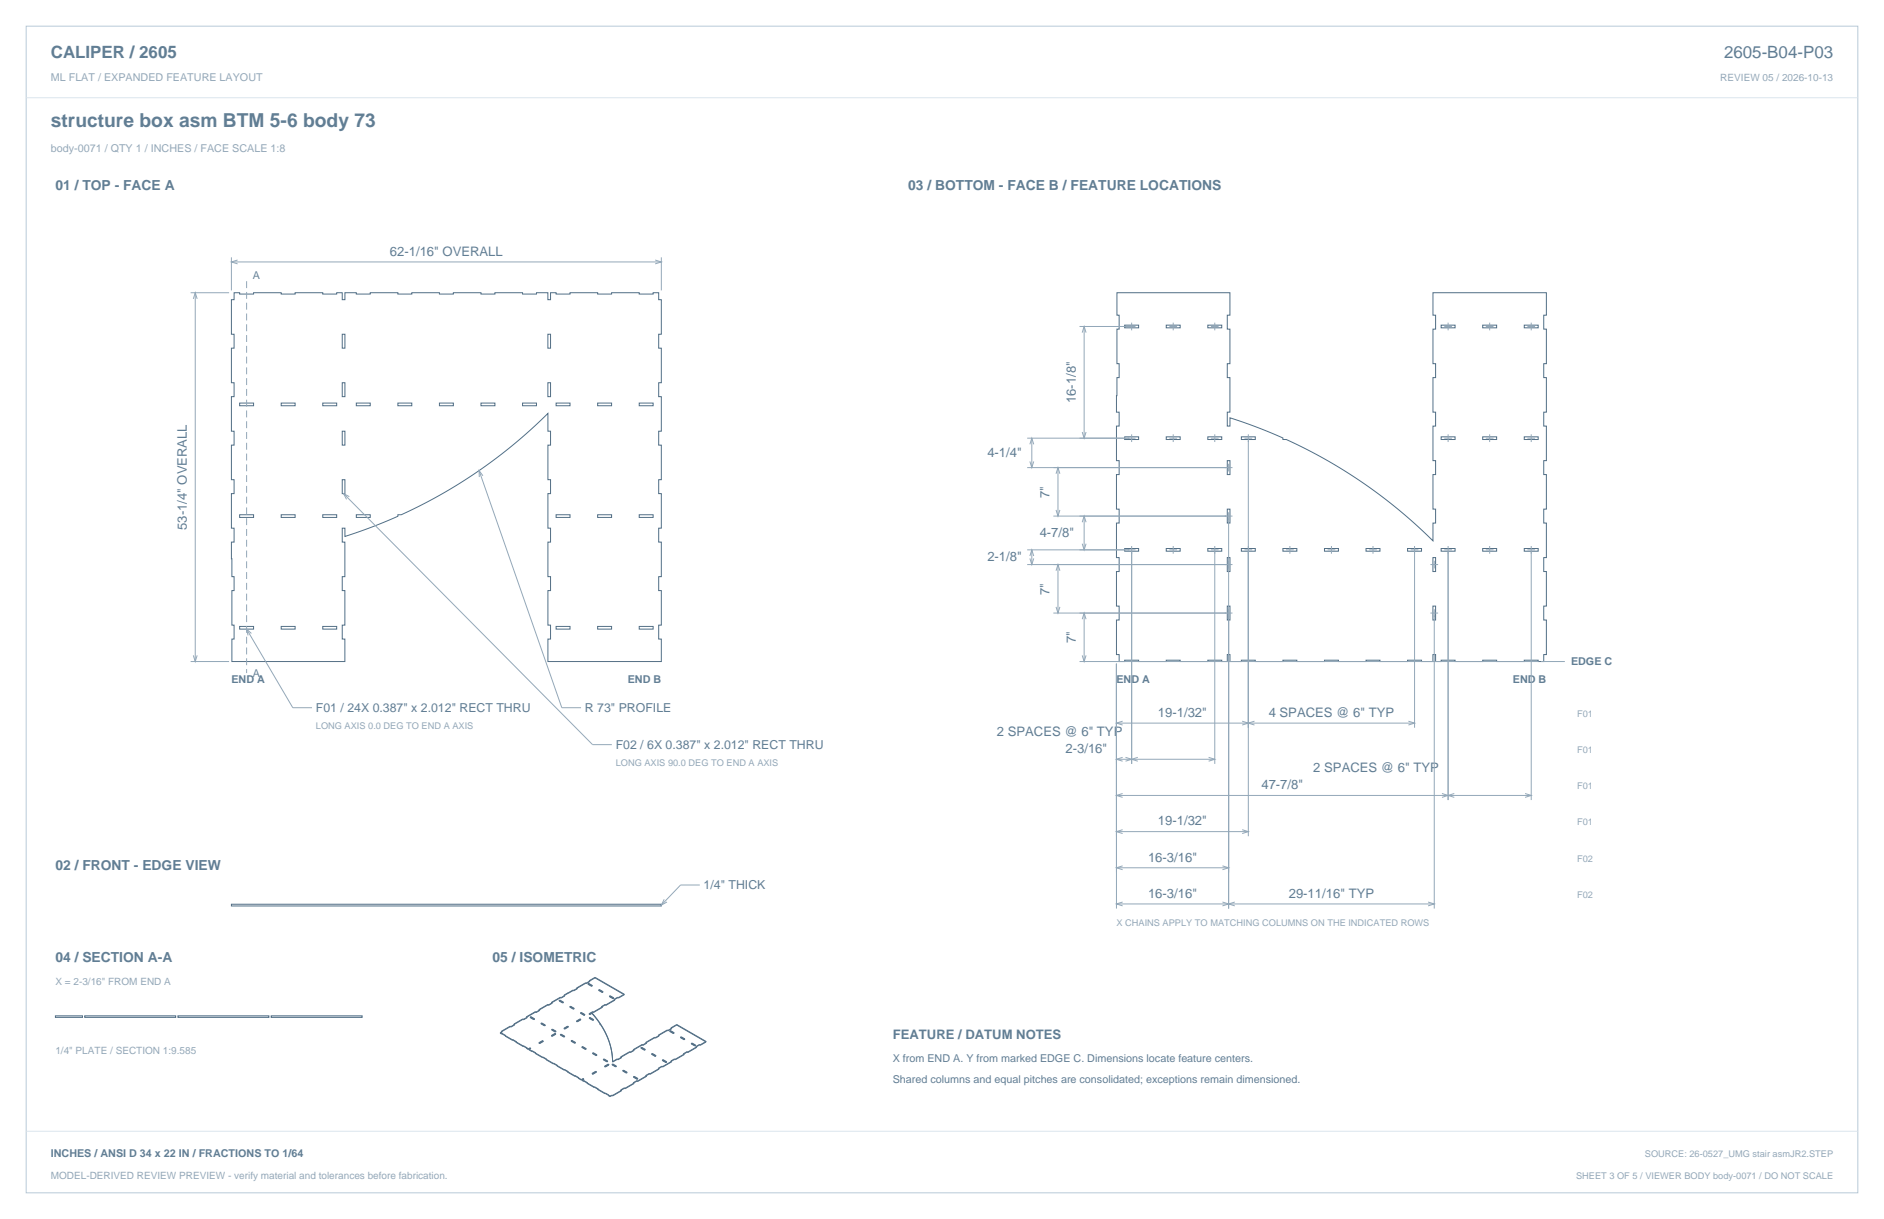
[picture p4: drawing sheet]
<svg xmlns="http://www.w3.org/2000/svg" width="864mm" height="559mm" viewBox="0 0 864 559" stroke-linecap="round" stroke-linejoin="round" font-family="sans-serif">
<path d="M12 12h840v535h-840z" fill="none" stroke="#b8cad8" stroke-width=".46"/>
<path d="M12 45h840" fill="none" stroke="#dbe5ed" stroke-width=".46"/>
<g fill="none" stroke="#536f85" stroke-width=".46">
<path d="M107 134h3v1h6v-1h13v1h6v-1h13v1h6v-1h3v3h1v-3h5v1h7v-1h12v1h7v-1h12v1h7v-1h12v1h7v-1h13v1h6v-1h5v3h1v-3h3v1h6v-1h13v1h6v-1h13v1h6v-1h3v3h1v16h-1v7h1v15h-1v7h1v16h-1v6h1v16h-1v6h1v16h-1v7h1v15h-1v7h1v16h-1v6h1v10h-52v-10h1v-6h-1v-16h1v-7h-1v-15h1v-7h-1v-16h1v-6h-1v-16h1v-6h-1v-8l-11 10-13 10-13 9-13 8-16 8-3 1v1l-20 8-4 1v-4h-1v7h1v15h-1v7h1v16h-1v6h1v10h-52v-10h1v-6h-1v-16h1v-7h-1v-15h1v-7h-1v-16h1v-6h-1v-16h1v-6h-1v-16h1v-7h-1v-15h1v-7h-1v-16h1zM512 134h52v10h-1v7h1v16h-1v6h1v16h-1v6h1v-3l3 1 20 7 1 1 3 1 16 8 13 8 13 9 13 10 11 11v-8h1v-7h-1v-15h1v-7h-1v-16h1v-6h-1v-16h1v-6h-1v-16h1v-7h-1v-10h52v10h-1v7h1v16h-1v6h1v16h-1v6h1v16h-1v7h1v15h-1v7h1v16h-1v6h1v16h-1v6h1v16h-1v3h-3h-6h-13h-6h-13h-6h-3v-3h-1v3h-5h-7h-12h-7h-12h-7h-13h-6h-13h-6h-5v-3h-1v3h-3h-6h-13h-6h-13h-6h-3v-3h-1v-16h1v-6h-1v-16h1v-6h-1v-16h1v-7h-1v-15h1v-7h-1v-16h1v-6h-1v-16h1v-6h-1v-16h1v-7h-1zM157 153h1v7h-1zM251 153h1v7h-1zM516 149h6v1h-6zM535 149h6v1h-6zM554 149h6v1h-6zM661 149h6v1h-6zM680 149h6v1h-6zM699 149h6v1h-6zM157 175h1v7h-1zM251 175h1v7h-1z"/>
<path d="M110 185h6v1h-6zM129 185h6v1h-6zM148 185h6v1h-6zM157 198h1v6h-1zM163 185h7v1h-7zM182 185h7v1h-7zM201 185h7v1h-7zM220 185h7v1h-7zM240 185h6v1h-6zM255 185h6v1h-6zM274 185h6v1h-6zM293 185h6v1h-6z"/>
<path d="M157 220h1v6h-1zM516 200h6v1h-6zM535 200h6v1h-6zM554 200h6v1h-6zM563 211h1v7h-1zM569 200h6v1h-6zM661 200h6v1h-6zM680 200h6v1h-6zM699 200h6v1h-6zM110 236h6v1h-6zM129 236h6v1h-6zM148 236h6v1h-6z"/>
<path d="M163 236h7v1h-7zM255 236h6v1h-6zM274 236h6v1h-6zM293 236h6v1h-6zM563 233h1v7h-1zM516 251h6v2h-6zM535 251h6v2h-6zM554 251h6v2h-6zM563 256h1v6h-1zM569 251h6v2h-6zM588 251h6v2h-6zM607 251h7v2h-7z"/>
<path d="M626 251h7v2h-7zM645 251h7v2h-7zM657 256h1v6h-1zM661 251h6v2h-6zM680 251h6v2h-6zM699 251h6v2h-6zM563 278h1v6h-1zM657 278h1v6h-1zM110 287h6v1h-6zM129 287h6v1h-6zM148 287h6v1h-6zM255 287h6v1h-6z"/>
<path d="M274 287h6v1h-6zM293 287h6v1h-6zM106 415h197h-197z"/>
</g>
<g fill="none" stroke="#93a8b9" stroke-width=".46">
<path d="M106 118v15M109 119l-3 1 3 1M300 119l3 1-3 1M303 118v15M87 134h18M89 137v-3l1 3M89 134v169M106 120h197M495 150h25M496 152l1-2 1 2M497 150v51M519 148v3"/>
<path d="M536 150h4M538 148v3M555 150h4M557 148v3M662 150h4M664 148v3M681 150h4M683 148v3M700 150h4M702 148v3M496 198l1 3 1-3M519 199v4"/>
<path d="M538 199v4M557 199v4M572 199v184M664 199v4M683 199v4M702 199v4M220 216l38 108h8M221 218l-1-2v3M471 214h94M471 201h49M472 204l1-3 1 3M472 212l1 2 1-2"/>
<path d="M473 201v13M484 217l1-3 1 3M485 214v23M536 201h4M555 201h4M563 213v3M570 201h4M662 201h4M681 201h4M700 201h4M157 226l115 115h8M160 228l-3-2 2 3"/>
<path d="M483 237h82M484 234l1 3 1-3M496 239l1-2 1 2M497 237v15M563 235v181M471 259h94M471 252h49M472 255l1-3 1 3M472 256l1 3 1-3M473 252v7M485 259v22M496 249l1 3 1-3"/>
<path d="M519 250v100M536 252h4M538 250v4M555 252h4M557 250v100M570 252h4M590 252h3M591 250v4M609 252h3M610 250v4M628 252h3M629 250v4"/>
<path d="M647 252h3M648 250v84M656 259h3M657 257v4M662 252h4M664 250v117M681 252h4M683 250v4M700 252h4M702 250v117M484 262l1-3 1 3M484 278l1 3 1-3"/>
<path d="M657 279v137M113 288l21 36h9M115 290l-2-2 1 3M483 281h82M496 284l1-3 1 3M497 281v22M656 281h3M87 303h18M89 300v3l1-3M495 303h210M496 300l1 3 1-3M512 304v112"/>
<path d="M706 303h11M512 331h136M515 331h-3l3 1M569 331h3l-3 1M575 331h-3l3 1M646 331h2l-2 1M512 348h45M515 347l-3 1 3 1M516 347l3 1-3 1M522 347l-3 1 3 1M554 347l3 1-3 1M512 365h190"/>
<path d="M515 364l-3 1 3 1M661 364l3 1-3 1M667 364l-3 1 3 1M699 364l3 1-3 1M512 381h60M512 398h51M515 380l-3 1 3 1M515 397l-3 1 3 1M560 397l3 1-3 1M569 380l3 1-3 1M304 412l-1 3 3-2M321 406h-9l-9 9"/>
<path d="M512 414h145M515 413l-3 1 3 1M560 413l3 1-3 1M566 413l-3 1 3 1M655 413l2 1-2 1"/>
</g>
<path d="M113 129v180" fill="none" stroke="#93a8b9" stroke-width=".46" stroke-dasharray="3.2 1.8" stroke-linecap="butt"/>
<g fill="#f2f6f9" stroke="#536f85" stroke-width=".46">
<path d="M25 466h13h-13z" fill-rule="evenodd"/>
<path d="M39 466h42h-42z" fill-rule="evenodd"/>
<path d="M82 466h41h-41z" fill-rule="evenodd"/>
<path d="M124 466h42h-42z" fill-rule="evenodd"/>
</g>
<g fill="none" stroke="#536f85" stroke-width=".46">
<path d="M253 459v1M253 460l-2 1M256 459l2 1M256 459h.1M257 458l1 1M257 458l-1 1M257 457l-4 2M257 457l-6 4M257 457v1M257 457h.1M258 459v1M258 460h.1"/>
<path d="M259 456v1M259 457l-2 1M261 455h.1M263 454h.1M263 454l-4 2M263 454l-6 3M264 453h1M265 453l-2 1M268 451h1M268 451l-4 2M268 451l-5 3M268 451h.1"/>
<path d="M269 451h.1M270 451l1 1M270 451h.1M270 450h.1M270 450l-1 1M271 452h.1M273 448h.1M273 448l13 8M273 448l-3 2M273 448l-4 3M274 454l2 1M274 454h.1"/>
<path d="M275 454h.1M275 454l1 1M275 454h-1M276 455h.1M279 457h.1M279 457l2 1M280 457h-1M280 456l-1 1M280 457l1 1M280 456l1 1M280 456v1M281 458h.1"/>
<path d="M281 457v1M282 458h.1M282 458l-4 3M283 457l-1 1M283 457h.1M283 457v1M286 456l-3 2M286 456l-3 1M286 456h.1M229 473l1 1M229 474h1M229 473v1"/>
<path d="M230 473h.1M230 474h.1M230 474l5 3M230 474l2 1M230 473h-1M230 473l-1 1M232 475l3 2M232 475h.1M234 471l-4 2M234 470v1M234 471h.1M234 470l-4 3"/>
<path d="M235 477h.1M235 477l5 2M235 477l2 1M236 470h.1M236 469v1M236 470l-2 1M237 478l3 2M237 478h.1M240 467h.1M240 467l-4 3M240 467l-4 2M240 479v1"/>
<path d="M240 480l2 1M240 480h.1M240 479l2 1M240 479h.1M241 466h.1M241 466l1 1M241 466h1M242 466l-2 1M242 467h-2M242 466v1M243 466l2 1M243 466h.1"/>
<path d="M245 467h.1M245 464h1M245 464l-4 2M245 464h.1M246 464h.1M247 478h.1M247 463h.1M247 463l-1 1M248 469l2 1M248 469h.1M249 477h.1M249 477l-2 1"/>
<path d="M250 470h.1M251 461l-5 3M251 460v1M251 460l-4 3M251 461h.1M253 475h.1M253 472l2 1M253 472h.1M254 474l-1 1M254 474h1M254 474h.1M255 474l-2 1"/>
<path d="M255 474h.1M255 473h.1M257 474l2 1M257 474h.1M259 471v1M259 472h.1M259 475h.1M260 471l-1 1M260 470v1M260 470l1 1M260 470l-1 1M260 471h1"/>
<path d="M261 471l-2 1M261 471h.1M261 462l2 1M261 461l2 1M261 461v1M262 461h-1M262 461l1 1M262 461l-1 1M262 477l1 1M262 477l2 1M262 477h.1M263 462v1"/>
<path d="M263 462h.1M264 478h-1M264 478h.1M264 468h1M264 468h.1M265 468h.1M266 467h.1M266 467l-2 1M266 465h2M266 464l2 1M266 464v1M266 467l-1 1"/>
<path d="M266 464h.1M267 480l2 1M267 480h.1M268 465h.1M270 465h.1M270 467l2 1M270 467h.1M270 466l2 1M270 466v1M271 464l4 5M271 465l4 5M271 465h-1"/>
<path d="M271 464l-1 1M271 464v1M272 464h.1M272 464l-2 1M272 468h.1M272 467v1M275 470h.1M275 469v1M275 469h.1M275 470l4 8 2 9M276 461v1M276 462h.1"/>
<path d="M276 462l-4 2M277 461l-1 1M277 460l-1 1M277 461h1M277 460l1 1M277 460v1M278 461h.1M294 479l-4 2M294 479h.1M294 479h1M295 479h.1M296 478h.1"/>
<path d="M296 478l-1 1M300 476h.1M300 475l-4 3M300 475v1M300 476l-4 2M302 475h.1M302 475l-2 1M306 472l-4 3M306 472h.1M306 472v1M307 473l2 1M307 473h.1"/>
<path d="M307 472l2 1M307 472v1M308 471v1M308 472l-2 1M309 474h.1M309 473v1M310 470l-2 1M310 470l14 8M310 470l-4 2M310 470l14 7M310 470h.1M312 476l2 1"/>
<path d="M312 475l2 1M312 475v1M312 476h2M312 476h.1M312 475h.1M314 476v1M314 476h.1M317 479h2M317 478l2 1M317 478v1M317 478h.1M319 479h.1"/>
<path d="M319 480h.1M319 480l-4 2M321 479h.1M321 479l-2 1M324 477l-3 2M324 478l-3 1M324 477v1M241 481h1M242 480l-1 1M242 481h.1M242 481l2 1M243 481h-1"/>
<path d="M243 480v1M243 481h.1M243 480l-1 1M244 482h.1M244 482l5 3M244 482l2 1M245 483l4 2M246 483h-1M249 485l5 2M249 485h2M249 485h.1M250 486l4 2"/>
<path d="M251 485l-1 1M254 487v1M254 488l5 2M254 487l1 1M254 488h.1M254 487h.1M255 489l4 2M255 488v1M259 490v1M259 490l4 3M259 490h.1M259 490l1 1"/>
<path d="M260 492l3 1M260 491v1M263 493h.1M264 493l2 2M264 493l1 1M264 493h-1M264 493h.1M265 494l1 1M265 494h.1M266 495h.1M267 480l1 1M267 495h.1"/>
<path d="M267 495v1M267 494l-1 1M267 495h1M267 494v1M267 495h-1M267 494l1 1M268 496l4 2M268 495l1 1M268 496h-1M268 495h-1M268 495v1M268 495h.1"/>
<path d="M269 481h-1M269 481h.1M269 497l3 2M269 496v1M269 496h.1M269 497h.1M271 492h1M271 492h.1M272 483h.1M272 483l1 1M272 483l2 1M272 492h.1"/>
<path d="M272 498v1M273 498l4 3M273 498h-1M273 498l1 1M273 498l-1 1M273 498h.1M273 491v1M273 491h.1M273 491l-2 1M273 492h-1M273 491l-1 1M274 484h-1"/>
<path d="M274 484h.1M274 499l3 2M274 499h.1M277 486l1 1M277 486l2 1M277 486h.1M277 485l2 1M277 485v1M277 489h.1M279 486v1M279 486l-1 1M279 487h-1"/>
<path d="M279 488l-2 1M279 488h.1M281 488l1 1M281 488l2 1M281 488h.1M281 487h.1M283 489h-1M283 489h.1M283 485l-2 2M283 485v1M283 486h.1M283 486l-2 1"/>
<path d="M285 500h.1M285 484v1M285 485h.1M285 485l-2 1M285 491l2 1M285 491h.1M286 491h-1M286 491l1 1M286 499h1M286 499l-5 3M286 499l-1 1M286 499h.1"/>
<path d="M287 499h.1M287 492h.1M289 482l-4 2M289 482h.1M289 482l-4 3M289 482v1M290 496l1 1M290 481h1M290 481l1 1M290 481h.1M290 494l2 1M290 494h.1"/>
<path d="M291 497l-4 2M291 482l-2 1M291 481l-2 1M291 481v1M291 493l1 1M291 493l-1 1M292 496l-5 3M292 496h.1M292 495v1M292 495l-2 1M292 494v1M292 495h.1"/>
<path d="M294 480l1 1M294 480l2 1M294 480h.1M296 481h-1M296 481h.1M296 493h.1M296 493l-4 3M298 492l-6 4M298 492h.1M298 492l-2 1M299 483l1 1M299 483l2 1"/>
<path d="M299 483h.1M301 484h-1M301 484h.1M302 490h.1M302 490l-4 2M303 489h1M303 489l-1 1M303 489h.1M304 486l1 1M304 486l2 1M304 486h.1M304 489h.1"/>
<path d="M306 487h.1M306 487h-1M308 487h.1M308 486v1M308 487l-4 2M309 485v1M309 486l-1 1M309 485l-1 1M309 486h.1M313 483h1M313 483h.1M314 483l-5 3"/>
<path d="M314 483h.1M315 482h.1M315 482l-2 1M315 482v1M319 480l-4 3M277 501l3 1M277 501l2 1M277 501h.1M279 502l1 1M279 502h.1M280 502v1M280 502h1"/>
<path d="M280 502h.1M281 502h.1M285 500l-4 2"/>
</g>
<path d="M12 519h840" fill="none" stroke="#dbe5ed" stroke-width=".46"/>
<text font-size="8.8" fill="#617e94" x="23" y="58">structure box asm BTM 5-6 body 73</text>
<g font-size="7.8" fill="#617e94">
<text x="23" y="27">CALIPER / 2605</text>
<text x="790" y="27">2605-B04-P03</text>
</g>
<g font-size="6.3" fill="#617e94">
<text x="25" y="87">01 / TOP - FACE A</text>
<text x="416" y="87">03 / BOTTOM - FACE B / FEATURE LOCATIONS</text>
<text x="25" y="399">02 / FRONT - EDGE VIEW</text>
<text x="25" y="441">04 / SECTION A-A</text>
<text x="226" y="441">05 / ISOMETRIC</text>
</g>
<g font-size="6" fill="#617e94">
<text x="179" y="117">62-1/16&quot; OVERALL</text>
<text x="493" y="185" transform="rotate(-90 493 185)">16-1/8&quot;</text>
<text x="453" y="209">4-1/4&quot;</text>
<text x="481" y="228" transform="rotate(-90 481 228)">7&quot;</text>
<text x="86" y="243" transform="rotate(-90 86 243)">53-1/4&quot; OVERALL</text>
<text x="477" y="246">4-7/8&quot;</text>
<text x="453" y="257">2-1/8&quot;</text>
<text x="481" y="273" transform="rotate(-90 481 273)">7&quot;</text>
<text x="493" y="295" transform="rotate(-90 493 295)">7&quot;</text>
<text x="531" y="329">19-1/32&quot;</text>
<text x="582" y="329">4 SPACES @ 6&quot; TYP</text>
<text x="457" y="337">2 SPACES @ 6&quot; TYP</text>
<text x="488" y="345">2-3/16&quot;</text>
<text x="602" y="354">2 SPACES @ 6&quot; TYP</text>
<text x="578" y="362">47-7/8&quot;</text>
<text x="531" y="378">19-1/32&quot;</text>
<text x="526" y="395">16-3/16&quot;</text>
<text x="526" y="412">16-3/16&quot;</text>
<text x="591" y="412">29-11/16&quot; TYP</text>
<text x="409" y="476">FEATURE / DATUM NOTES</text>
</g>
<g font-size="5.6" fill="#617e94">
<text x="145" y="326">F01 / 24X 0.387&quot; x 2.012&quot; RECT THRU</text>
<text x="268" y="326">R 73&quot; PROFILE</text>
<text x="282" y="343">F02 / 6X 0.387&quot; x 2.012&quot; RECT THRU</text>
<text x="323" y="407">1/4&quot; THICK</text>
</g>
<g font-size="4.9" fill="#93a8b9">
<text x="23" y="37">ML FLAT / EXPANDED FEATURE LAYOUT</text>
<text x="23" y="69">body-0071 / QTY 1 / INCHES / FACE SCALE 1:8</text>
</g>
<g font-size="4.9" fill="#617e94">
<text x="116" y="128">A</text>
<text x="720" y="305">EDGE C</text>
<text x="116" y="310">A</text>
<text x="106" y="313">END A</text>
<text x="288" y="313">END B</text>
<text x="512" y="313">END A</text>
<text x="693" y="313">END B</text>
<text x="409" y="487">X from END A. Y from marked EDGE C. Dimensions locate feature centers.</text>
<text x="409" y="496">Shared columns and equal pitches are consolidated; exceptions remain dimensioned.</text>
<text x="23" y="531">INCHES / ANSI D 34 x 22 IN / FRACTIONS TO 1/64</text>
</g>
<g font-size="4.6" fill="#93a8b9">
<text x="789" y="37">REVIEW 05 / 2026-10-13</text>
<text x="25" y="452">X = 2-3/16&quot; FROM END A</text>
<text x="25" y="483">1/4&quot; PLATE / SECTION 1:9.585</text>
<text x="23" y="540">MODEL-DERIVED REVIEW PREVIEW - verify material and tolerances before fabrication.</text>
</g>
<g font-size="4.2" fill="#93a8b9">
<text x="723" y="329">F01</text>
<text x="145" y="334">LONG AXIS 0.0 DEG TO END A AXIS</text>
<text x="723" y="345">F01</text>
<text x="282" y="351">LONG AXIS 90.0 DEG TO END A AXIS</text>
<text x="723" y="362">F01</text>
<text x="723" y="378">F01</text>
<text x="723" y="395">F02</text>
<text x="723" y="412">F02</text>
<text x="512" y="424">X CHAINS APPLY TO MATCHING COLUMNS ON THE INDICATED ROWS</text>
<text x="754" y="531">SOURCE: 26-0527_UMG stair asmJR2.STEP</text>
<text x="722" y="540">SHEET 3 OF 5 / VIEWER BODY body-0071 / DO NOT SCALE</text>
</g>
</svg>
